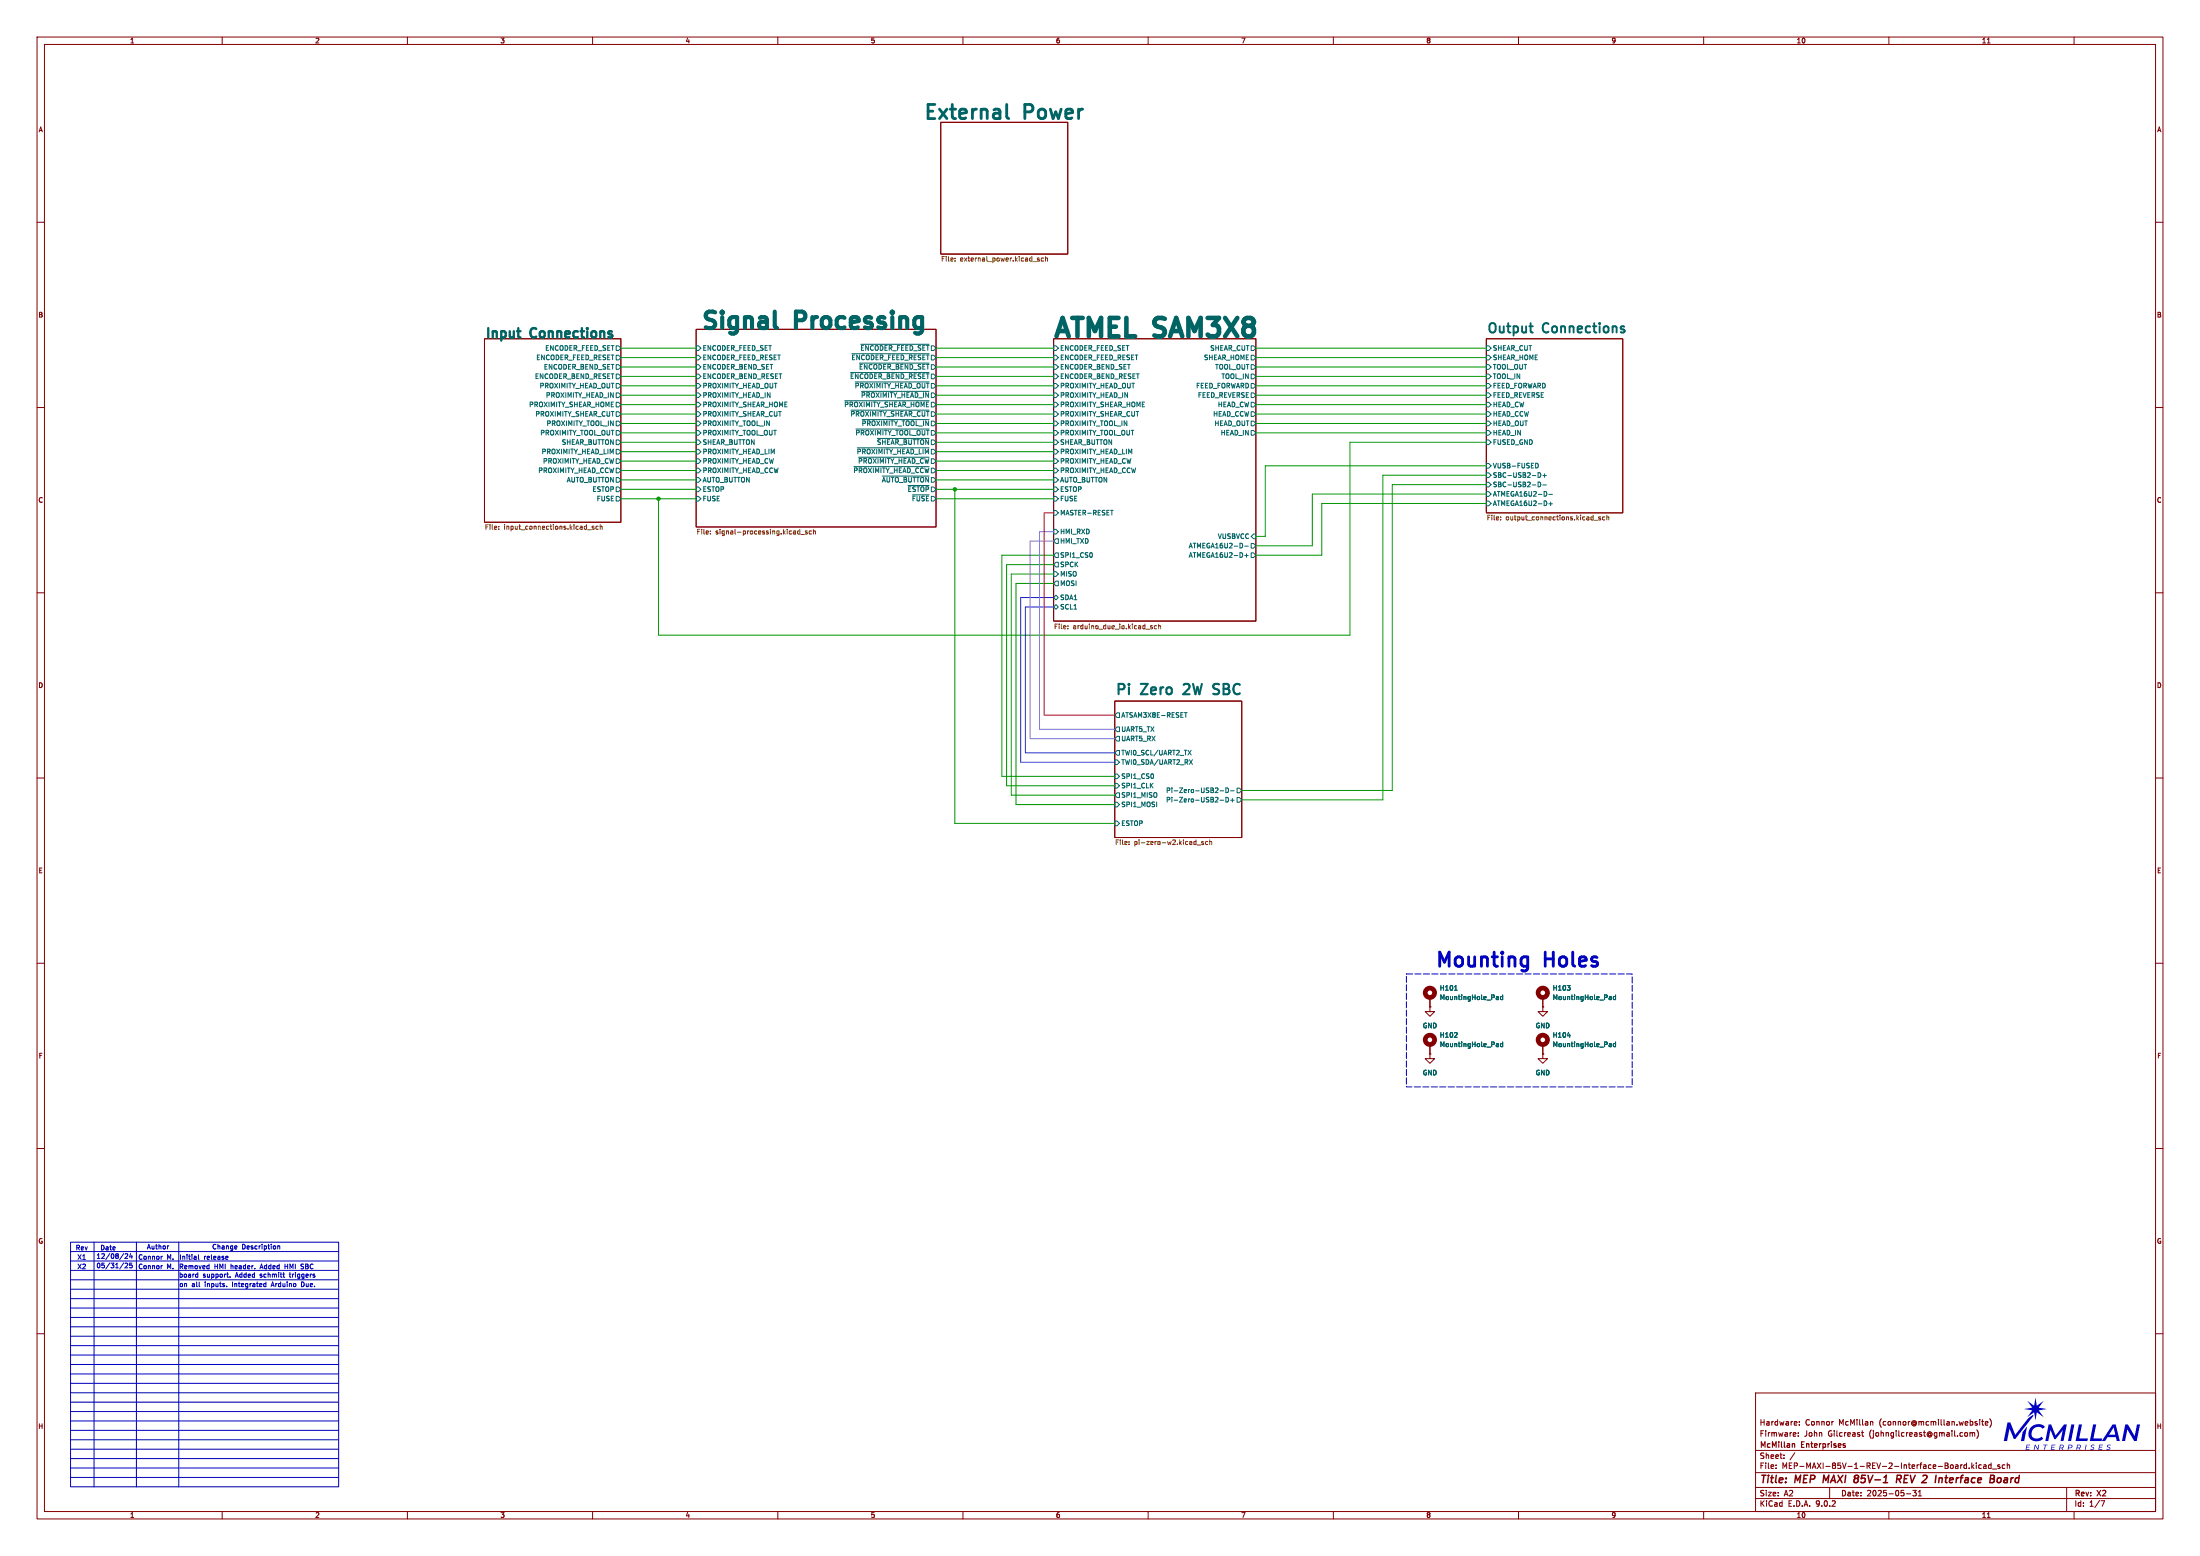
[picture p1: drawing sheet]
<svg xmlns="http://www.w3.org/2000/svg" width="594mm" height="420mm" viewBox="0 0 594 420" stroke-linecap="round" stroke-linejoin="round" font-family="sans-serif">
<g fill="none" stroke="#840000" stroke-width=".27">
<path d="M10 10h574v400h-574zM12 12h570v396h-570zM60 10v2M110 10v2M160 10v2M210 10v2M260 10v2M310 10v2M360 10v2M410 10v2M460 10v2M510 10v2"/>
<path d="M536.6 11.6h.7M560 10v2M254 33h34.3v35.6h-34.3zM10 60h2M582 60h2M130.8 91.4h36.8v49.6h-36.8zM188 88.9h64.7v53.3h-64.7zM284.5 91.4h54.6v76.2h-54.6zM401.3 91.4h36.8v47h-36.8zM10 110h2M582 110h2M10 160h2"/>
<path d="M582 160h2M301 189.2h34.3v36.9h-34.3zM10 210h2M582 210h2M10 260h2M386.1 271.8v1.3h1.2l-1.2 1.2-1.3-1.2h1.3M386.1 271.8h.1M386.1 269.2v2.6M416.6 271.8v1.3h1.2l-1.2 1.2-1.3-1.2h1.3M416.6 271.8h.1M416.6 269.2v2.6M582 260h2"/>
<path d="M386.1 284.5v1.3h1.2l-1.2 1.2-1.3-1.2h1.3M386.1 284.5h.1M386.1 281.9v2.6M416.6 284.5v1.3h1.2l-1.2 1.2-1.3-1.2h1.3M416.6 284.5h.1M416.6 281.9v2.6M10 310h2M582 310h2M10 360h2M474 376h108v32h-108zM582 360h2M474 397.5h108"/>
<path d="M474 391.5h108M479.5 396.2v.2M479.5 395.4v.2M481.7 393.5v.2M481.7 392.7v.2M484.6 392.1l-1.3 1.9M484.8 386.7l.1 .3-.7 .2M485.5 387.5v.2M485.5 386.7v.2M485.8 384.5v.2M485.8 383.7v.2M494.9 383.7h.1"/>
<path d="M502.6 386.7h.6M502.8 386.2v1.3l.4 .2M505.2 383.7l.5 .2v.8M530.5 386.8l.2-.1 .5 .1-.1 .8-.6-.1zM531 394.9v1.5M531 395.4h-.5l-.3 .3 .2 .6h.6M531.7 396.2v.2M531.9 386.8l.4-.1 .2 .2M531.9 386.7v1M532.4 394.9v1.5M532.5 395.8l.5 .6M532.5 386.9l.2-.2h.4l.1 1"/>
<path d="M532.5 386.9v.8M533 395.4l-.6 .5M533.6 394.9v.1M533.6 395.4v1M533.8 386a1.74 1.74 0 0 1-.1 2.2M534.5 383.2v.1M534.5 383.7v1M535 395.4h-.5l-.3 .3 .2 .6h.6M535 383.7h.6M535.2 383.2v1.3l.4 .2M535.6 395.4h.6v1M536 384.2l.7-.2v-.3h-.5l-.2 .2 .1 .7h.6"/>
<path d="M536.2 395.7l-.7 .3 .2 .4 .5-.1M537.2 383a1.72 1.72 0 0 1 0 2.2M537.6 395.4h-.4l-.3 .3 .1 .6h.6M537.6 394.9v1.5M538 396.5h1.1M540 395.4h-.4l-.2 .2 .1 .2 .5 .1v.4h-.6M541.3 395.4h-.4l-.3 .3 .1 .6h.6M542 395.5l.5-.1 .1 1M542 394.9v1.5M60 408v2M110 408v2M160 408v2"/>
<path d="M210 408v2M260 408v2M310 408v2M360 408v2M410 408v2M460 408v2M474 404.5h108M474 401.5h108M494 401.5v3M510 408v2M514.7 403.2h1.2M516.5 402.3h.9l-.5 .5 .4 .2v.6l-.2 .2-.6-.2"/>
<path d="M518 403.8h.8M518 402.7l.4-.4v1.5M536.6 409.6h.7M558 401.5v6.5M560 408v2M567.2 405.1h1l-.6 1.5"/>
</g>
<g fill="none" stroke="#840000" stroke-width=".4">
<path d="M492.5 398.2l-.3 2M501 399.1h.4M501.1 398.2h.4M501.4 399.1h.2M501.6 399l-.2 .1M512.1 399.2l1-.1 .2-.2v-.5l-.3-.2h-.7l-.3 2M512.6 399.2l.6 1M525.1 398.9h.8M525.5 398.2l-.2 1.7 .4 .3M539.4 399.1l.3-.2 .6 .2v.7l-.3 .3-.5 .1-.2-.2zM541.4 398.9l-.2 .1M541.8 399.4l-.7 .1-.1 .4 .3 .3h.4"/>
<path d="M501.6 400l-.3 .2"/>
</g>
<path d="M484.3 389.7l.3 .2v.8" fill="none" stroke="#840000" stroke-width=".3"/>
<g fill="none" stroke="#006464" stroke-width=".27">
<path d="M166.4 95.9h.6l.6 .6-.6 .7h-.6zM166.4 93.3h.6l.6 .7-.6 .6h-.6zM166.4 98.4h.6l.6 .7-.6 .6h-.6zM188 98.4h.6l.6 .7-.6 .6h-.6zM188 95.9h.6l.6 .6-.6 .7h-.6zM188 93.3h.6l.6 .7-.6 .6h-.6zM230 95.5h20.9M232.1 98h18.8M232.4 92.9h18.5M284.5 93.3h.6l.6 .7-.6 .6h-.6zM284.5 98.4h.6l.6 .7-.6 .6h-.6zM284.5 95.9h.6l.6 .6-.6 .7h-.6z"/>
<path d="M337.8 93.3h.7l.6 .7-.6 .6h-.7zM337.8 98.4h.7l.6 .7-.6 .6h-.7zM337.8 95.9h.7l.6 .6-.6 .7h-.7zM401.3 93.3h.7l.6 .7-.6 .6h-.7zM401.3 95.9h.7l.6 .6-.6 .7h-.7zM401.3 98.4h.7l.6 .7-.6 .6h-.7zM166.4 101h.6l.6 .6-.6 .6h-.6zM166.4 111.1h.6l.6 .7-.6 .6h-.6zM166.4 113.7h.6l.6 .6-.6 .6h-.6zM166.4 118.7h.6l.6 .7-.6 .6h-.6zM166.4 116.2h.6l.6 .6-.6 .7h-.6zM166.4 106h.6l.6 .7-.6 .6h-.6z"/>
<path d="M166.4 108.6h.6l.6 .6-.6 .7h-.6zM166.4 103.5h.6l.6 .6-.6 .7h-.6zM188 101h.6l.6 .6-.6 .6h-.6zM188 111.1h.6l.6 .7-.6 .6h-.6zM188 108.6h.6l.6 .6-.6 .7h-.6zM188 118.7h.6l.6 .7-.6 .6h-.6zM188 103.5h.6l.6 .6-.6 .7h-.6zM188 113.7h.6l.6 .6-.6 .6h-.6zM188 106h.6l.6 .7-.6 .6h-.6zM188 116.2h.6l.6 .6-.6 .7h-.6zM228.1 108.2h22.8M229.6 100.6h21.3"/>
<path d="M229.8 110.7h21.1M230.9 103.1h20M231.1 115.8h19.8M232.6 105.6h18.3M232.8 113.3h18.1M236.9 118.3h14M284.5 108.6h.6l.6 .6-.6 .7h-.6zM284.5 113.7h.6l.6 .6-.6 .6h-.6zM284.5 118.7h.6l.6 .7-.6 .6h-.6zM284.5 103.5h.6l.6 .6-.6 .7h-.6zM284.5 116.2h.6l.6 .6-.6 .7h-.6zM284.5 106h.6l.6 .7-.6 .6h-.6z"/>
<path d="M284.5 111.1h.6l.6 .7-.6 .6h-.6zM284.5 101h.6l.6 .6-.6 .6h-.6zM337.8 103.5h.7l.6 .6-.6 .7h-.7zM337.8 108.6h.7l.6 .6-.6 .7h-.7zM337.8 113.7h.7l.6 .6-.6 .6h-.7zM337.8 101h.7l.6 .6-.6 .6h-.7zM337.8 106h.7l.6 .7-.6 .6h-.7zM337.8 111.1h.7l.6 .7-.6 .6h-.7zM337.8 116.2h.7l.6 .6-.6 .7h-.7zM401.3 108.6h.7l.6 .6-.6 .7h-.7zM401.3 106h.7l.6 .7-.6 .6h-.7zM401.3 103.5h.7l.6 .6-.6 .7h-.7z"/>
<path d="M401.3 113.7h.7l.6 .6-.6 .6h-.7zM401.3 111.1h.7l.6 .7-.6 .6h-.7zM401.3 116.2h.7l.6 .6-.6 .7h-.7zM401.3 101h.7l.6 .6-.6 .6h-.7zM401.3 118.7h.7l.6 .7-.6 .6h-.7zM166.4 126.4h.6l.6 .6-.6 .6h-.6zM166.4 121.3h.6l.6 .6-.6 .7h-.6zM166.4 128.9h.6l.6 .6-.6 .7h-.6zM166.4 123.8h.6l.6 .7-.6 .6h-.6zM166.4 131.4h.6l.6 .7-.6 .6h-.6zM166.4 134h.6l.6 .6-.6 .7h-.6zM188 134h.6l.6 .6-.6 .7h-.6z"/>
<path d="M188 121.3h.6l.6 .6-.6 .7h-.6zM188 131.4h.6l.6 .7-.6 .6h-.6zM188 123.8h.6l.6 .7-.6 .6h-.6zM188 128.9h.6l.6 .6-.6 .7h-.6zM188 126.4h.6l.6 .6-.6 .6h-.6zM230.5 126h20.4M231.5 120.9h19.4M231.8 123.4h19.1M238.2 128.5h12.7M245.2 131h5.7M246.3 133.6h4.6M284.5 123.8h.6l.6 .7-.6 .6h-.6z"/>
<path d="M284.5 128.9h.6l.6 .6-.6 .7h-.6zM284.5 126.4h.6l.6 .6-.6 .6h-.6zM284.5 121.3h.6l.6 .6-.6 .7h-.6zM284.5 131.4h.6l.6 .7-.6 .6h-.6zM284.5 134h.6l.6 .6-.6 .7h-.6zM284.5 137.8h.6l.6 .6-.6 .7h-.6zM401.3 132.7h.7l.6 .7-.6 .6h-.7zM401.3 125.1h.7l.6 .6-.6 .7h-.7zM401.3 127.6h.7l.6 .7-.6 .6h-.7zM401.3 130.2h.7l.6 .6-.6 .6h-.7zM401.3 135.3h.7l.6 .6-.6 .6h-.7zM414.6 125a.64 .64 0 0 1 .8 .7 .64 .64 0 0 1-.8 .6"/>
<path d="M415.3 127.6a.64 .64 0 0 1 .7 .6 .64 .64 0 0 1-.7 .6zM415.3 130.1a.64 .64 0 0 1 .7 .7 .64 .64 0 0 1-.7 .6zM416.6 128.4h.9M416.6 130.9h.9M417 127.9v.9M418.2 133.4h1M418.2 136h1M418.7 135.5v1M284.5 142.9h.6l.6 .6-.6 .6h-.6zM284.5 154.3h.6l.6 .6-.6 .7h-.6zM285.1 145.4h.6v1.3h-.6l-.6-.6zM285.1 151.8h.6v1.2h-.6l-.6-.6z"/>
<path d="M285.1 156.8h.6v1.3h-.6l-.6-.6zM285.1 149.2h.6v1.3h-.6l-.6-.6zM336.1 147.4h.9M336.1 150h.9M336.6 149.5v.9M337.8 146.7h.7l.6 .6-.6 .7h-.7zM337.8 149.2h.7l.6 .7-.6 .6h-.7zM338.5 144.1h.6v1.3h-.6l-.7-.6zM284.5 161.3l.6-.6 .6 .6-.6 .6zM284.5 163.8l.6-.6 .6 .6-.6 .7zM301.6 192.4h.7v1.3h-.7l-.6-.7zM301.6 196.2h.7v1.3h-.7l-.6-.6z"/>
<path d="M301.6 198.8h.7v1.2h-.7l-.6-.6zM319.8 192.3h.7M320.2 192.3v1.3M301 205.1h.6l.7 .6-.7 .7h-.6zM301 216.5h.6l.7 .7-.7 .6h-.6zM301 211.5h.6l.7 .6-.7 .6h-.6zM301 208.9h.6l.7 .7-.7 .6h-.6zM301.6 202.6h.7v1.2h-.7l-.6-.6zM301.6 214h.7v1.3h-.7l-.6-.7zM320.8 202.5l.8 1.3M321.1 205l.9 1.3M321.6 202.5l-.8 1.3"/>
<path d="M322 205l-.9 1.3M328.6 212.7l.3 .2-.1 .3-.7 .7h.8M329.4 213.5h1M329.4 216h1M331 212.7a.64 .64 0 0 1 .7 .6 .64 .64 0 0 1-.7 .6zM331 215.2a.64 .64 0 0 1 .7 .6 .64 .64 0 0 1-.7 .7zM332.3 213.5h.9M332.3 216h.9M332.7 215.5v1M334 212.7h.6l.7 .7-.7 .6h-.6zM334 215.3h.6l.7 .6-.7 .6h-.6zM301 221.6h.6l.7 .7-.7 .6h-.6z"/>
<path d="M392.7 280h.7M392.7 267.3h.7M393.4 278.8v.5M404.2 269l.4 .2v.6M404.6 269.8h-.4M404.6 269.3h-.4M405.7 269h-.3l-.3 .2 .1 .6h.5M405.7 268.5v1.3M423.1 266h.8l-.4 .5M423.2 279.6h.8M423.9 266.6v.6M434.6 269l.5 .2v.6"/>
<path d="M435.1 269.8h-.5M435.1 269.3h-.5M436.2 268.5v1.3M436.2 269h-.4l-.2 .2 .1 .6h.5M404.2 281.7l.4 .2v.6h-.4M404.6 282h-.4M405.7 281.2v1.3h-.5v-.7l.5-.1M434.6 281.7l.5 .2v.6h-.5M435.1 282h-.5M436.2 281.2v1.3h-.5v-.7l.5-.1"/>
</g>
<g fill="none" stroke="#725600" stroke-width=".27">
<path d="M257.8 70.4v.1M257.8 69.7v.1M280.2 70l.4 .3-.1 .2-.4-.1M280.2 69.7h.4M281.7 69.7l-.3-.1-.3 .3 .2 .5h.4M282.3 69.8l.5-.1v.8M282.3 69.2v1.3M405.2 139.6v.1M432.1 139.6l-.4 .1 .4 .3v.3h-.4M433.3 139.6l-.4-.1-.2 .2 .1 .6h.5M433.8 139.6h.5l.1 .7M433.8 139.1v1.2"/>
<path d="M134.7 142.8v.1M134.7 142.1v.1M158.7 143h.9M160.4 142.1l-.5 .1 .5 .3v.3h-.5M161.5 142.1l-.4-.1-.2 .3 .1 .5h.5M162.1 142.2l.4-.1 .1 .8M162.1 141.6v1.3M191.8 144v.1M191.8 143.4v.1M215.6 143.3l.3 .1M215.9 142.9v1.2h-.3M216.2 144.3h1"/>
<path d="M217.9 143.4l-.4 .1 .4 .3v.3h-.4M219.1 143.4l-.4-.1-.2 .2 .1 .6h.5M219.6 143.4h.5l.1 .7M219.6 142.9v1.2M405.2 140.2v.1M430.4 140.5h1M288.3 169.7h.1M288.3 168.9v.2M288.4 169.7h-.1M310.7 169.2l.5 .3-.2 .2h-.4M310.7 168.9h.4M312.3 168.9h-.4l-.2 .2 .1 .6h.5"/>
<path d="M312.8 169l.5-.1 .1 .8M312.8 168.5v1.2M304.8 227.8v.2M304.8 227.2v.1M323.2 228.1h1M324.9 227.2l-.5 .1 .5 .3v.3h-.5M326.1 227.2l-.4-.1-.2 .3 .1 .5h.5M326.6 227.2h.5l.1 .8M326.6 226.7v1.3"/>
</g>
<path d="M209.2 87.9l.2 .4 .4 .3" fill="none" stroke="#006464" stroke-width="1.1"/>
<path d="M271.8 28.2v3.3l.6 .5" fill="none" stroke="#006464" stroke-width=".76"/>
<path d="M319.7 184.7l-.1 .2M321 185.8l-1.5 1.6h1.7M327.8 185.8l1.1 .4M327.8 184.7h1.4M328.9 187.3l-.9 .1" fill="none" stroke="#006464" stroke-width=".56"/>
<g fill="none" stroke="#840000" stroke-width="1.3">
<circle cx="386.1" cy="268" r="1.27"/>
<circle cx="416.6" cy="268" r="1.27"/>
<circle cx="386.1" cy="280.7" r="1.27"/>
<circle cx="416.6" cy="280.7" r="1.27"/>
</g>
<g fill="none" stroke="#0000c2" stroke-width=".27">
<path d="M19 335.3h72.4v66h-72.4zM19 337.8h72.4M25.4 335.3v66M33.4 338.3l-1.1 1.7M33.8 338.5l.5-.1 .2 .4-.8 .9h.8M35.3 338.3l-.3 1h.8M35.6 338.8v.9M36.8 335.3v66M43.9 339.1h-.3M48.3 335.3v66M52.9 339.1l.1 .8M53 339.9h-.1"/>
<path d="M53 339.4h-.1M53.6 338.7v1l.2 .2M61.1 339.1h.4l.1 .3-.6 .1M61.5 339.9h-.4M19 340.4h72.4M19 342.9h72.4M19 355.6h72.4M19 358.1h72.4M19 348h72.4M19 345.4h72.4M19 350.5h72.4M19 353.1h72.4"/>
<path d="M33.4 340.9l-1.1 1.6M33.8 341.1l.5-.2 .2 .4-.8 .9h.8M35.6 340.9h-.6v.6h.6v.6h-.6M43.9 341.6l-.3 .1M53 343.9l.4 .1M53.4 343.5v1.3h-.4M56.3 341.6l.1 .1M56.4 341.2v1.3M56.4 342.4l-.1 .1M61.2 347.2v.1M61.2 343.9h.5M61.6 344.8h.1"/>
<path d="M62.1 344.6v.2M68.8 342.3v.2M71.4 346.4l.4 .1M71.8 346v1.3M71.8 347.2l-.4 .1M76.4 343.9h.5M76.6 344.7l.3 .1M81.2 342.4l.2 .1M81.4 346v1.3h.3M81.5 341.2l-.3 .2 .3 .4M19 360.7h72.4M19 375.9h72.4"/>
<path d="M19 378.5h72.4M19 368.3h72.4M19 373.4h72.4M19 370.8h72.4M19 365.8h72.4M19 363.2h72.4M19 393.7h72.4M19 388.6h72.4M19 386.1h72.4M19 396.2h72.4M19 381h72.4M19 383.5h72.4"/>
<path d="M19 391.2h72.4M19 398.8h72.4"/>
</g>
<g fill="none" stroke="#009600" stroke-width=".27">
<path d="M167.6 99.1h20.4M167.6 94h20.4M167.6 96.5h20.4M252.7 99.1h31.8M252.7 94h31.8M252.7 96.5h31.8M339.1 99.1h62.2M339.1 94h62.2M339.1 96.5h62.2M167.6 109.2h20.4M167.6 114.3h20.4M167.6 111.8h20.4"/>
<path d="M167.6 119.4h20.4M167.6 106.7h20.4M167.6 116.8h20.4M167.6 101.6h20.4M167.6 104.1h20.4M252.7 109.2h31.8M252.7 114.3h31.8M252.7 111.8h31.8M252.7 119.4h31.8M252.7 106.7h31.8M252.7 116.8h31.8M252.7 101.6h31.8"/>
<path d="M252.7 104.1h31.8M339.1 109.2h62.2M339.1 114.3h62.2M339.1 111.8h62.2M339.1 106.7h62.2M339.1 116.8h62.2M339.1 101.6h62.2M339.1 104.1h62.2M401.3 119.4h-36.8v52.1h-186.7v-36.9M167.6 129.5h20.4M167.6 134.6h20.4M167.6 127h20.4"/>
<path d="M167.6 124.5h20.4M167.6 132.1h20.4M167.6 121.9h20.4M252.7 129.5h31.8M252.7 134.6h31.8M252.7 127h31.8M252.7 124.5h31.8M252.7 132.1h31.8M252.7 121.9h31.8M257.8 132.1v90.2h43.2M401.3 125.7h-59.7v19.1h-2.5M401.3 133.4h-47v13.9h-15.2"/>
<path d="M401.3 128.3h-27.9v87.6h-38.1M401.3 135.9h-44.4v14h-17.8M401.3 130.8h-25.4v82.6h-40.6M284.5 149.9h-14v59.7h30.5M284.5 157.5h-10.2v59.7h26.7M284.5 152.4h-12.7v59.7h29.2M284.5 154.9h-11.5v59.7h28"/>
</g>
<path d="M284.5 143.5h-3.8v53.4h20.3M284.5 146.1h-6.4v53.3h22.9" fill="none" stroke="#ea00ff" stroke-width=".27"/>
<path d="M284.5 138.4h-2.6v54.6h19.1" fill="none" stroke="#ff000f" stroke-width=".27"/>
<path d="M284.5 161.3h-8.9v44.4h25.4M284.5 163.8h-7.6v39.4h24.1" fill="none" stroke="#0048ff" stroke-width=".27"/>
<path d="M412.1 258.3l.4 .1M412.5 258.3v3.1l-.2 .3M412.5 260.6l-.4 .2" fill="none" stroke="#0000c2" stroke-width=".76"/>
<path d="M379.7 262.9h61v30.5h-61z" fill="none" stroke="#0000c2" stroke-width=".27" stroke-dasharray="1.7 .6"/>
<g fill="#0000c2">
<path d="M570.4 384.5h.8l1.2 4.5h-.9l-.2-1.1h-2.3l-.6 1.1h-.9l1.1-1.7h2.5l-.4-2-1.3 2h-.8z"/>
<path d="M573.8 384.5h.7l1.9 3.1 .6-3.1h.8l-.9 4.5h-.7l-1.8-3.2-.6 3.2h-.9z"/>
<path d="M566.8 389.9h1v.2h-.8l-.1 .4h.7v.2h-.7l-.1 .5h.8v.1h-1z"/>
<path d="M569 390.1l.4-.2 .5 .1-.8 .3 .7 .5-.3 .5-.8-.1 .1-.2 .5 .2 .3-.2-.7-.5z"/>
<path d="M547.3 385l-.8 4h-.9l.5-2.5z"/>
<path d="M546.7 383.9l-2.6 3.4z"/>
<path d="M547.4 378.1l1.8 1.4 .4-2.3 .3 2.3 1.9-1.4-1.4 1.9 2.3 .3-2.3 .4 1.4 1.8-1.9-1.3-.3 2.2-.4-2.2-1.8 1.3 1.3-1.8-2.2-.4 2.2-.3z"/>
<path d="M542 383.9h.8l1.3 3.4 3.5-4.5 1.3-1 .1 .4-4.9 6.2h-.4l-1.1-2.8-.7 3.4h-.9z"/>
<path d="M547.2 389.9h1l-.1 .2h-.8v.4h.7l-.1 .2h-.7l-.1 .5h.8v.1h-1z"/>
<path d="M549.4 389.9l.8 1.1 .2-1.1h.2l-.3 1.4-.8-1-.2 1h-.2z"/>
<path d="M551.7 389.9h1.2l-.1 .2h-.4l-.3 1.2h-.2l.3-1.2h-.5z"/>
<path d="M548.4 385.2a2.63 2.63 0 0 1 3.7 0l-.6 .5-.7-.5-1.2 .1-.7 .5-.4 1 .1 .8 .5 .5 1.2 .2 .9-.5 .5 .5a2.23 2.23 0 0 1-2.7 .6 2.23 2.23 0 0 1-1.2-2.5z"/>
<path d="M553.1 384.5h.7l1.2 3 2.3-3h.8l-.9 4.5h-.8l.5-3-1.9 2.4h-.3l-1.1-2.4-.6 3h-.8z"/>
<path d="M559.3 384.5h.8l-.9 4.5h-.8z"/>
<path d="M554 389.9h1l-.1 .2h-.8v.4h.7l-.1 .2h-.7l-.1 .5h.8v.1h-1z"/>
<path d="M556.2 389.9l1 .2v.5l-.4 .3 .3 .4h-.2l-.3-.4h-.4l-.1 .4h-.2l.1-.6h.8l.2-.3-.1-.2-.5-.1-.2 .6h-.2z"/>
<path d="M558.5 389.9l.9 .1 .2 .5-.4 .3-.7 .1v.4h-.2l.1-.6h.7l.3-.3-.1-.2-.6-.1-.1 .6h-.2z"/>
<path d="M561.3 384.5h.8l-.7 3.8h2.3l-.1 .7h-3.2z"/>
<path d="M565.2 384.5h.8l-.8 3.8h2.4l-.2 .7h-3.1z"/>
<path d="M560.9 389.9l.9 .2v.5l-.3 .3 .2 .4h-.2l-.2-.4h-.4l-.1 .4h-.2l.1-.6h.7l.3-.3-.1-.2-.6-.1-.1 .6h-.2z"/>
<path d="M563.2 389.9h.2l-.3 1.4h-.2z"/>
<path d="M564.6 390.1l.5-.2 .5 .1-.9 .3 .7 .5-.2 .5-.9-.1 .1-.2 .5 .2 .3-.2-.6-.5z"/>
</g>
<g fill="none" stroke="#006464" stroke-width=".27">
<path d="M392.7 280h.7M392.7 267.3h.7M393.4 278.8v.5M404.2 269l.4 .2v.6M404.6 269.8h-.4M404.6 269.3h-.4M405.7 269h-.3l-.3 .2 .1 .6h.5M405.7 268.5v1.3M423.1 266h.8l-.4 .5M423.2 279.6h.8M423.9 266.6v.6M434.6 269l.5 .2v.6"/>
<path d="M435.1 269.8h-.5M435.1 269.3h-.5M436.2 269h-.4l-.2 .2 .1 .6h.5M436.2 268.5v1.3M404.2 281.7l.4 .2v.6h-.4M404.6 282h-.4M405.7 281.2v1.3h-.5v-.7l.5-.1M434.6 281.7l.5 .2v.6h-.5M435.1 282h-.5M436.2 281.2v1.3h-.5v-.7l.5-.1"/>
</g>
<path d="M386.1 271.8h.1M386.1 269.2v2.6M416.6 271.8h.1M416.6 269.2v2.6M386.1 284.5h.1M386.1 281.9v2.6M416.6 284.5h.1M416.6 281.9v2.6" fill="none" stroke="#840000" stroke-width=".27"/>
<g fill="#009600" stroke="#009600" stroke-width=".27">
<circle cx="177.8" cy="134.6" r=".46"/>
<circle cx="257.8" cy="132.1" r=".46"/>
</g>
<g font-size="6.9" fill="#006464">
<text x="284" y="91.4">ATMEL</text>
<text x="312.6" y="91.4">SAM3X8</text>
</g>
<g font-size="6.2" fill="#006464">
<text x="189" y="89.2">Signal</text>
<text x="215.6" y="89.2">Processing</text>
</g>
<g font-size="5.3" fill="#006464">
<text x="249.2" y="32.5">External</text>
<text x="276.8" y="32.5">Power</text>
</g>
<g font-size="5.3" fill="#0000c2">
<text x="387.1" y="262.1">Mounting</text>
<text x="417.1" y="262.1">Holes</text>
</g>
<g font-size="3.9" fill="#006464">
<text x="301" y="187.8">Pi</text>
<text x="308.4" y="187.8">Zero</text>
<text x="320.9" y="187.8">2W</text>
<text x="330" y="187.8">SBC</text>
</g>
<g font-size="3.5" fill="#006464">
<text x="130.8" y="91.4">Input</text>
<text x="143.7" y="91.4">Connections</text>
<text x="401.3" y="90.1">Output</text>
<text x="416.7" y="90.1">Connections</text>
</g>
<g font-size="2.8" fill="#840000">
<text x="475" y="400.9">Title:</text>
<text x="484.7" y="400.9">MEP</text>
<text x="493.1" y="400.9">MAXI</text>
<text x="502.3" y="400.9">85V-1</text>
<text x="514.5" y="400.9">REV 2</text>
<text x="526.6" y="400.9">Interface</text>
<text x="542.1" y="400.9">Board</text>
</g>
<g font-size="2.1" fill="#840000">
<text x="475" y="388">Firmware:</text>
<text x="475" y="385">Hardware:</text>
<text x="487.1" y="388">John</text>
<text x="487.4" y="385">Connor</text>
<text x="493.6" y="388">Gilcreast</text>
<text x="496.5" y="385">McMillan</text>
<text x="504.8" y="388">(johngilcreast@gmail.com)</text>
<text x="507.5" y="385">(connor@mcmillan.website)</text>
<text x="475" y="394">Sheet:</text>
<text x="475" y="391.2">McMillan</text>
<text x="486.5" y="391.2">Enterprises</text>
<text x="475" y="396.7">File:</text>
<text x="481.1" y="396.7">MEP-MAXI-85V-1-REV-2-Interface-Board.kicad_sch</text>
<text x="475" y="406.9">KiCad</text>
<text x="475" y="404.1">Size:</text>
<text x="481.7" y="404.1">A2</text>
<text x="482.7" y="406.9">E.D.A.</text>
<text x="490.3" y="406.9">9.0.2</text>
<text x="497" y="404.1">Date:</text>
<text x="504" y="404.1">2025-05-31</text>
<text x="560" y="404.3">Rev:</text>
<text x="560" y="406.9">Id:</text>
<text x="564.1" y="406.9">1/7</text>
<text x="566.4" y="404.3">X2</text>
</g>
<g font-size="1.8" fill="#840000">
<text x="35" y="11.9">1</text>
<text x="85" y="11.9">2</text>
<text x="135" y="11.9">3</text>
<text x="185" y="11.9">4</text>
<text x="235" y="11.9">5</text>
<text x="285" y="11.9">6</text>
<text x="335" y="11.9">7</text>
<text x="385" y="11.9">8</text>
<text x="435" y="11.9">9</text>
<text x="485" y="11.9">10</text>
<text x="535" y="11.9">11</text>
<text x="10.3" y="35.9">A</text>
<text x="582.3" y="35.9">A</text>
<text x="10.3" y="85.9">B</text>
<text x="582.3" y="85.9">B</text>
<text x="10.3" y="135.9">C</text>
<text x="582.3" y="135.9">C</text>
<text x="10.3" y="185.9">D</text>
<text x="582.3" y="185.9">D</text>
<text x="10.3" y="235.9">E</text>
<text x="582.3" y="235.9">E</text>
<text x="10.3" y="285.9">F</text>
<text x="582.3" y="285.9">F</text>
<text x="10.3" y="335.9">G</text>
<text x="582.3" y="335.9">G</text>
<text x="10.2" y="385.9">H</text>
<text x="582.2" y="385.9">H</text>
<text x="35" y="409.9">1</text>
<text x="85" y="409.9">2</text>
<text x="135" y="409.9">3</text>
<text x="185" y="409.9">4</text>
<text x="235" y="409.9">5</text>
<text x="285" y="409.9">6</text>
<text x="335" y="409.9">7</text>
<text x="385" y="409.9">8</text>
<text x="435" y="409.9">9</text>
<text x="485" y="409.9">10</text>
<text x="535" y="409.9">11</text>
</g>
<g font-size="1.8" fill="#725600">
<text x="254" y="70.9">File:</text>
<text x="259.2" y="70.9">external_power.kicad_sch</text>
<text x="130.8" y="143.3">File:</text>
<text x="136" y="143.3">input_connections.kicad_sch</text>
<text x="401.3" y="140.7">File:</text>
<text x="406.5" y="140.7">output_connections.kicad_sch</text>
<text x="188" y="144.6">File:</text>
<text x="193.2" y="144.6">signal-processing.kicad_sch</text>
<text x="284.5" y="170.1">File:</text>
<text x="289.7" y="170.1">arduino_due_io.kicad_sch</text>
<text x="301" y="228.4">File:</text>
<text x="306.2" y="228.4">pi-zero-w2.kicad_sch</text>
</g>
<g font-size="1.8" fill="#006464">
<text x="147.1" y="94.8">ENCODER_FEED_SET</text>
<text x="189.6" y="94.8">ENCODER_FEED_SET</text>
<text x="232.2" y="94.8">~{ENCODER_FEED_SET}</text>
<text x="286.1" y="94.8">ENCODER_FEED_SET</text>
<text x="326.7" y="94.8">SHEAR_CUT</text>
<text x="403" y="94.8">SHEAR_CUT</text>
<text x="144.7" y="97.4">ENCODER_FEED_RESET</text>
<text x="146.7" y="99.9">ENCODER_BEND_SET</text>
<text x="189.6" y="99.9">ENCODER_BEND_SET</text>
<text x="189.6" y="97.4">ENCODER_FEED_RESET</text>
<text x="229.8" y="97.4">~{ENCODER_FEED_RESET}</text>
<text x="231.8" y="99.9">~{ENCODER_BEND_SET}</text>
<text x="286.1" y="99.9">ENCODER_BEND_SET</text>
<text x="286.1" y="97.4">ENCODER_FEED_RESET</text>
<text x="325" y="97.4">SHEAR_HOME</text>
<text x="328" y="99.9">TOOL_OUT</text>
<text x="403" y="97.4">SHEAR_HOME</text>
<text x="403" y="99.9">TOOL_OUT</text>
<text x="144.3" y="102.5">ENCODER_BEND_RESET</text>
<text x="145.6" y="105">PROXIMITY_HEAD_OUT</text>
<text x="147.3" y="107.5">PROXIMITY_HEAD_IN</text>
<text x="189.6" y="102.5">ENCODER_BEND_RESET</text>
<text x="189.6" y="105">PROXIMITY_HEAD_OUT</text>
<text x="189.6" y="107.5">PROXIMITY_HEAD_IN</text>
<text x="229.4" y="102.5">~{ENCODER_BEND_RESET}</text>
<text x="230.7" y="105">~{PROXIMITY_HEAD_OUT}</text>
<text x="232.4" y="107.5">~{PROXIMITY_HEAD_IN}</text>
<text x="286.1" y="105">PROXIMITY_HEAD_OUT</text>
<text x="286.1" y="107.5">PROXIMITY_HEAD_IN</text>
<text x="286.1" y="102.5">ENCODER_BEND_RESET</text>
<text x="322.8" y="105">FEED_FORWARD</text>
<text x="323.3" y="107.5">FEED_REVERSE</text>
<text x="329.7" y="102.5">TOOL_IN</text>
<text x="403" y="107.5">FEED_REVERSE</text>
<text x="403" y="105">FEED_FORWARD</text>
<text x="403" y="102.5">TOOL_IN</text>
<text x="142.7" y="110.1">PROXIMITY_SHEAR_HOME</text>
<text x="144.4" y="112.6">PROXIMITY_SHEAR_CUT</text>
<text x="189.6" y="112.6">PROXIMITY_SHEAR_CUT</text>
<text x="189.6" y="110.1">PROXIMITY_SHEAR_HOME</text>
<text x="227.8" y="110.1">~{PROXIMITY_SHEAR_HOME}</text>
<text x="229.5" y="112.6">~{PROXIMITY_SHEAR_CUT}</text>
<text x="286.1" y="110.1">PROXIMITY_SHEAR_HOME</text>
<text x="286.1" y="112.6">PROXIMITY_SHEAR_CUT</text>
<text x="327.4" y="112.6">HEAD_CCW</text>
<text x="328.7" y="110.1">HEAD_CW</text>
<text x="403" y="110.1">HEAD_CW</text>
<text x="403" y="112.6">HEAD_CCW</text>
<text x="145.8" y="117.7">PROXIMITY_TOOL_OUT</text>
<text x="147.5" y="115.2">PROXIMITY_TOOL_IN</text>
<text x="189.6" y="115.2">PROXIMITY_TOOL_IN</text>
<text x="189.6" y="117.7">PROXIMITY_TOOL_OUT</text>
<text x="230.9" y="117.7">~{PROXIMITY_TOOL_OUT}</text>
<text x="232.6" y="115.2">~{PROXIMITY_TOOL_IN}</text>
<text x="286.1" y="115.2">PROXIMITY_TOOL_IN</text>
<text x="286.1" y="117.7">PROXIMITY_TOOL_OUT</text>
<text x="327.8" y="115.2">HEAD_OUT</text>
<text x="329.5" y="117.7">HEAD_IN</text>
<text x="403" y="115.2">HEAD_OUT</text>
<text x="403" y="117.7">HEAD_IN</text>
<text x="146.1" y="122.8">PROXIMITY_HEAD_LIM</text>
<text x="146.5" y="125.3">PROXIMITY_HEAD_CW</text>
<text x="151.6" y="120.2">SHEAR_BUTTON</text>
<text x="189.6" y="122.8">PROXIMITY_HEAD_LIM</text>
<text x="189.6" y="120.2">SHEAR_BUTTON</text>
<text x="189.6" y="125.3">PROXIMITY_HEAD_CW</text>
<text x="231.2" y="122.8">~{PROXIMITY_HEAD_LIM}</text>
<text x="231.6" y="125.3">~{PROXIMITY_HEAD_CW}</text>
<text x="236.7" y="120.2">~{SHEAR_BUTTON}</text>
<text x="286.1" y="120.2">SHEAR_BUTTON</text>
<text x="286.1" y="125.3">PROXIMITY_HEAD_CW</text>
<text x="286.1" y="122.8">PROXIMITY_HEAD_LIM</text>
<text x="403" y="120.2">FUSED_GND</text>
<text x="145.2" y="127.9">PROXIMITY_HEAD_CCW</text>
<text x="152.9" y="130.4">AUTO_BUTTON</text>
<text x="189.6" y="130.4">AUTO_BUTTON</text>
<text x="189.6" y="127.9">PROXIMITY_HEAD_CCW</text>
<text x="230.3" y="127.9">~{PROXIMITY_HEAD_CCW}</text>
<text x="238" y="130.4">~{AUTO_BUTTON}</text>
<text x="286.1" y="130.4">AUTO_BUTTON</text>
<text x="286.1" y="127.9">PROXIMITY_HEAD_CCW</text>
<text x="403" y="126.6">VUSB-FUSED</text>
<text x="403" y="129.1">SBC-USB2-D+</text>
<text x="403" y="131.7">SBC-USB2-D-</text>
<text x="159.9" y="132.9">ESTOP</text>
<text x="161" y="135.5">FUSE</text>
<text x="189.6" y="135.5">FUSE</text>
<text x="189.6" y="132.9">ESTOP</text>
<text x="244.9" y="132.9">~{ESTOP}</text>
<text x="246.1" y="135.5">~{FUSE}</text>
<text x="286.1" y="132.9">ESTOP</text>
<text x="286.1" y="135.5">FUSE</text>
<text x="403" y="134.2">ATMEGA16U2-D-</text>
<text x="403" y="136.8">ATMEGA16U2-D+</text>
<text x="286.1" y="139.3">MASTER-RESET</text>
<text x="286.1" y="144.4">HMI_RXD</text>
<text x="286.1" y="146.9">HMI_TXD</text>
<text x="320.8" y="148.2">ATMEGA16U2-D-</text>
<text x="328.7" y="145.6">VUSBVCC</text>
<text x="286.1" y="153.3">SPCK</text>
<text x="286.1" y="155.8">MISO</text>
<text x="286.1" y="150.7">SPI1_CS0</text>
<text x="320.8" y="150.7">ATMEGA16U2-D+</text>
<text x="286.1" y="158.3">MOSI</text>
<text x="286.1" y="162.2">SDA1</text>
<text x="286.1" y="164.7">SCL1</text>
<text x="302.6" y="193.9">ATSAM3X8E-RESET</text>
<text x="302.6" y="197.7">UART5_TX</text>
<text x="302.6" y="200.3">UART5_RX</text>
<text x="302.6" y="206.6">TWI0_SDA/UART2_RX</text>
<text x="302.6" y="204.1">TWI0_SCL/UART2_TX</text>
<text x="302.6" y="215.5">SPI1_MISO</text>
<text x="302.6" y="213">SPI1_CLK</text>
<text x="302.6" y="210.4">SPI1_CS0</text>
<text x="314.7" y="214.2">Pi-Zero-USB2-D-</text>
<text x="302.6" y="218">SPI1_MOSI</text>
<text x="314.7" y="216.8">Pi-Zero-USB2-D+</text>
<text x="302.6" y="223.1">ESTOP</text>
<text x="388.6" y="267.6">H101</text>
<text x="419.1" y="267.6">H103</text>
<text x="388.6" y="270.1">MountingHole_Pad</text>
<text x="419.1" y="270.1">MountingHole_Pad</text>
<text x="384" y="277.7">GND</text>
<text x="388.6" y="280.3">H102</text>
<text x="414.5" y="277.7">GND</text>
<text x="419.1" y="280.3">H104</text>
<text x="388.6" y="282.8">MountingHole_Pad</text>
<text x="419.1" y="282.8">MountingHole_Pad</text>
<text x="384" y="290.4">GND</text>
<text x="414.5" y="290.4">GND</text>
</g>
<g font-size="1.8" fill="#0000c2">
<text x="20.2" y="337.8">Rev</text>
<text x="20.8" y="340.2">X1</text>
<text x="25.9" y="340">12/08/24</text>
<text x="26.8" y="337.8">Date</text>
<text x="37.2" y="340.2">Connor</text>
<text x="39.4" y="337.6">Author</text>
<text x="45" y="340.2">M.</text>
<text x="48.3" y="340.2">Initial</text>
<text x="55" y="340.2">release</text>
<text x="57" y="337.6">Change</text>
<text x="65.4" y="337.6">Description</text>
<text x="20.8" y="342.8">X2</text>
<text x="25.9" y="342.5">05/31/25</text>
<text x="37.2" y="342.8">Connor</text>
<text x="45" y="342.8">M. Removed</text>
<text x="48.2" y="345">board</text>
<text x="48.3" y="347.6">on</text>
<text x="51.8" y="347.6">all</text>
<text x="54.8" y="345">support.</text>
<text x="55.4" y="347.6">inputs.</text>
<text x="57.8" y="342.8">HMI</text>
<text x="62.4" y="342.8">header.</text>
<text x="63" y="347.6">Integrated</text>
<text x="63.7" y="345">Added</text>
<text x="70.5" y="345">schmitt</text>
<text x="70.6" y="342.8">Added</text>
<text x="73.8" y="347.6">Arduino</text>
<text x="77.4" y="342.8">HMI</text>
<text x="78.7" y="345">triggers</text>
<text x="81.9" y="342.8">SBC</text>
<text x="82" y="347.6">Due.</text>
</g>
</svg>
